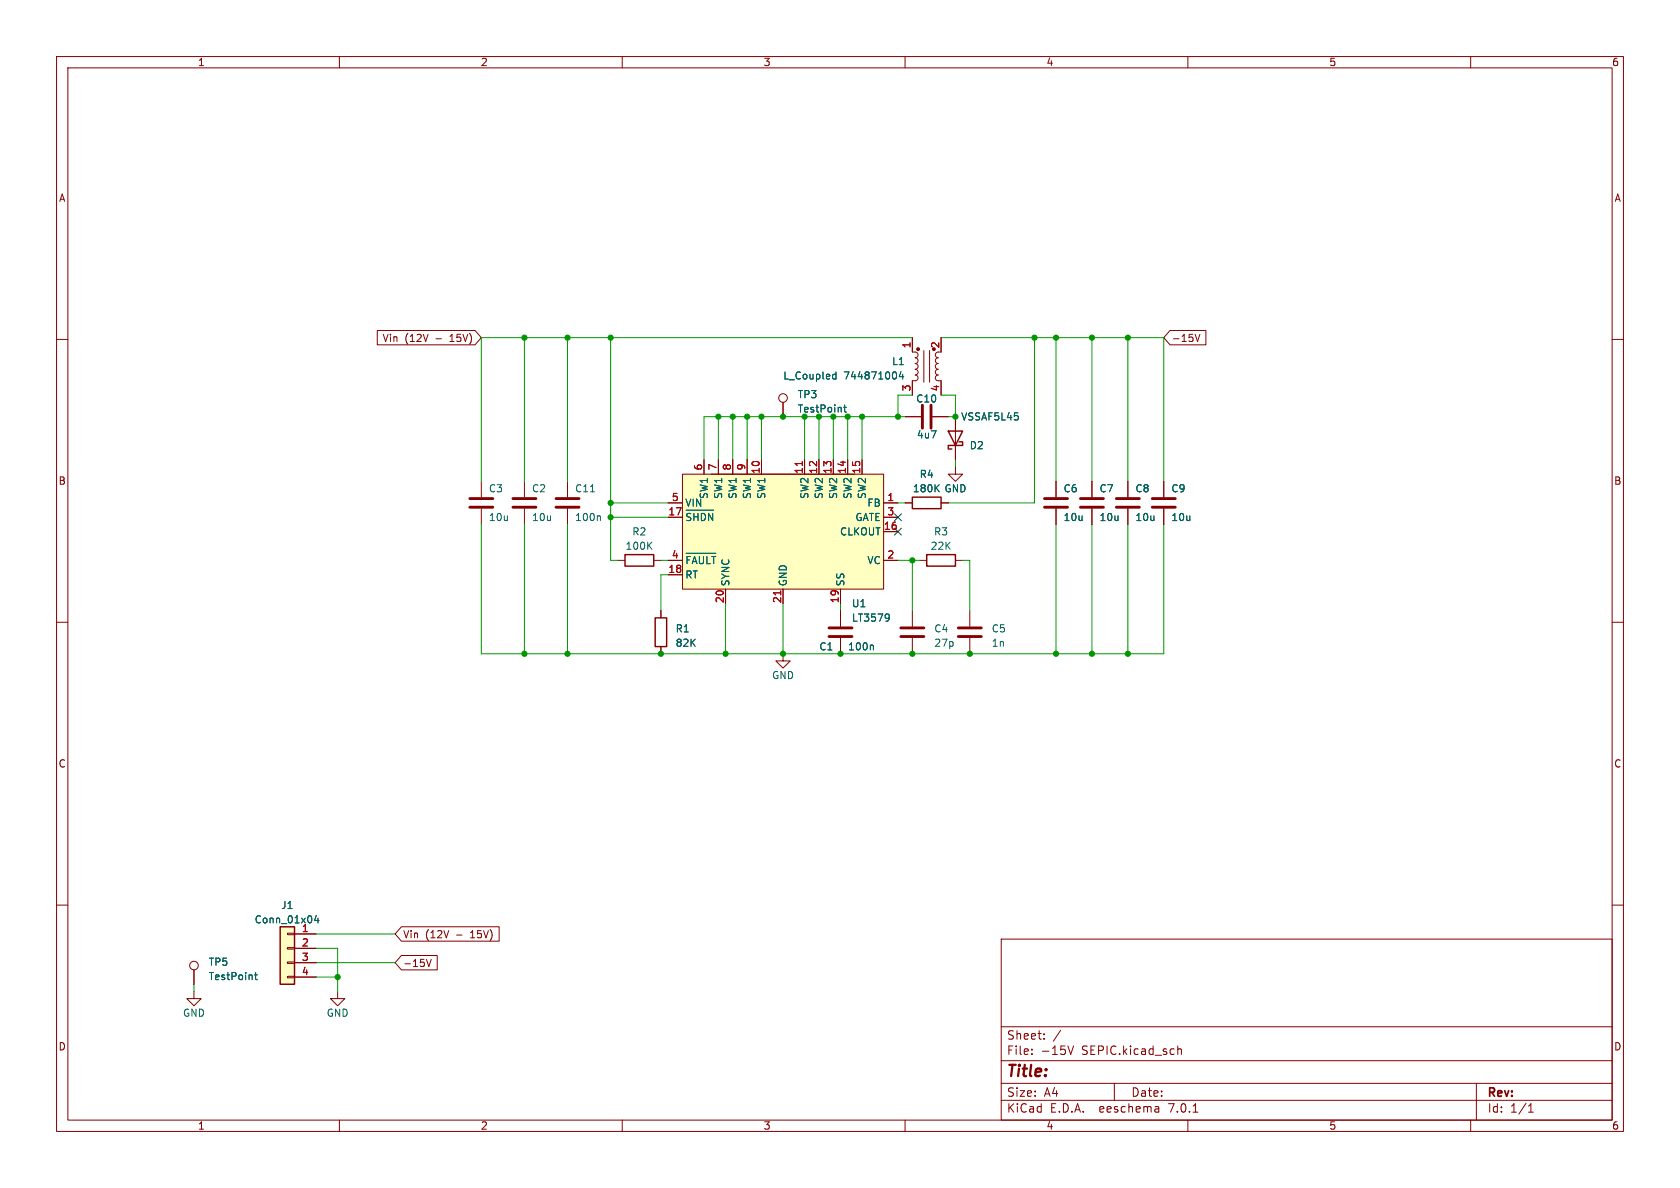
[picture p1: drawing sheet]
<svg xmlns="http://www.w3.org/2000/svg" width="297mm" height="210mm" viewBox="0 0 297 210" stroke-linecap="round" stroke-linejoin="round" font-family="sans-serif">
<g fill="none" stroke="#840000" stroke-width=".18">
<path d="M10 10h277v190h-277zM12 12h273v186h-273zM60 10v2M110 10v2M160 10v2M210 10v2M260 10v2M10 60h2M66.7 58.4h17.3l1.1 1.3-1.1 1.3h-17.3zM77.1 59.9h.9M161.3 59.7v2.5l.7 .1 .3 .5-.2 .3-.3 .1 .3 .2 .2 .3-.1 .4-.4 .2 .3 .1 .2 .2-.1 .5-.4 .2 .4 .2 .1 .4-.2 .3-.3 .1 .4 .1 .1 .5-.3 .4h-.7v2.6M166.4 59.7v2.5l-.8 .1-.2 .4 .1 .4 .4 .1-.4 .2-.1 .3 .1 .4 .4 .2-.3 .1-.2 .3 .1 .4 .4 .2-.4 .2-.1 .4 .2 .3 .3 .1-.4 .2-.1 .4 .2 .4h.8v2.6"/>
<path d="M206.9 58.4h6.3v2.6h-6.3l-1.2-1.3zM211.3 59.1l.4 1.3 .4-1.3M285 60h2M138.4 71.1v2.6M160 73.7h2.8M163.3 62v5.6M164.3 62v5.6M164.8 73.7h2.8M168.9 73.7v7.6M85.1 85.1v2.8M85.1 89.9v2.8M92.7 85.1v2.8"/>
<path d="M92.7 89.9v2.8M100.3 85.1v2.8M100.3 89.9v2.8M109.2 99.1h1.3M115.6 99.1h1.2M118.1 88.9h2.5M118.1 99.1h2.5M118.1 91.4h2.5M120.6 83.8h35.6v20.3h-35.6zM124.5 81.3v2.5M125.7 83.8h25.4zM127 81.3v2.5"/>
<path d="M129.5 81.3v2.5M132.1 81.3v2.5M134.6 81.3v2.5M142.2 81.3v2.5M144.8 81.3v2.5M147.3 81.3v2.5M149.9 81.3v2.5M152.4 81.3v2.5M156.2 88.9h2.5M156.2 99.1h2.5M156.2 94h2.5M156.2 91.4h2.5"/>
<path d="M160 88.9h1.3M162.6 99.1h1.2M166.4 88.9h1.2M168.9 82.6v1.2h1.3l-1.3 1.3-1.3-1.3h1.3M168.9 99.1h1.3M186.7 85.1v2.8M186.7 89.9v2.8M193 85.1v2.8M193 89.9v2.8M199.4 85.1v2.8M199.4 89.9v2.8M205.7 85.1v2.8"/>
<path d="M205.7 89.9v2.8M10 110h2M116.8 108v1.2M116.8 114.3v1.3M118.1 101.6h2.5M128.3 104.1v2.6M138.4 115.6v1.2h1.3l-1.3 1.3-1.2-1.3h1.2M138.4 104.1v2.6M148.6 104.1v2.6M148.6 108v2.7M148.6 112.8v2.8M161.3 108v2.7"/>
<path d="M161.3 112.8v2.8M171.4 108v2.7M171.4 112.8v2.8M285 110h2M10 160h2M285 160h2M34.3 175.3v1.2h1.3l-1.3 1.3-1.3-1.3h1.3M34.3 171.5v2.5M50.8 172.6h1.3v.2h-1.3zM50.8 170.1h1.3v.2h-1.3zM50.8 167.5h1.3v.3h-1.3zM50.8 165h1.3v.2h-1.3z"/>
<path d="M52.1 165.1h3.8M52.1 167.6h3.8M52.1 170.2h3.8M52.1 172.7h3.8M59.7 175.3v1.2h1.3l-1.3 1.3-1.3-1.3h1.3M71 163.8h17.2v2.6h-17.2l-1.2-1.3zM71 168.9h6.3v2.6h-6.3l-1.2-1.3zM75.4 169.6l.4 1.3 .4-1.3M177 166h108v32h-108zM60 198v2M110 198v2M160 198v2"/>
<path d="M177 194.5h108M177 191.5h108M177 187.5h108M177 181.5h108M182.4 186.3v.1M182.4 185.5v.1M184.6 183.6v.1M184.6 182.8v.1M188.8 184.9l.5 1.5 .5-1.5M197 191.5v3M204.6 195.6l.3 .2v.8M204.9 196.5l-.5 .1"/>
<path d="M204.9 196h-.5M208.2 184.9v1.5M208.2 185.5l.2-.1 .4 .1 .1 .9M210 198v2M210.9 196.6h.9M260 198v2M261 191.5v6.5M270.2 196.6h.9M270.2 195.5l.4-.4v1.5"/>
<circle cx="138.4" cy="70.4" r=".76"/>
<circle cx="34.3" cy="170.7" r=".76"/>
</g>
<g fill="#ffffc2" stroke="#ffffc2" stroke-width=".18">
<path d="M49.5 163.8h2.6v10.2h-2.6z"/>
<path d="M120.6 83.8h35.6v20.3h-35.6z"/>
</g>
<path d="M167.6 76.2h2.6l-1.3 2.5zM169.5 78.1h.7v.6h-2.6v.7h.7M110.5 98h5.1v2.1h-5.1zM161.3 87.9h5.1v2h-5.1zM163.8 98h5.1v2.1h-5.1zM115.8 109.2h2.1v5.1h-2.1zM49.5 163.8h2.6v10.2h-2.6z" fill="none" stroke="#840000" stroke-width=".25"/>
<g fill="none" stroke="#006464" stroke-width=".18">
<path d="M147.4 66.2h.4M147.8 65.7v1.3M147.8 66.9l-.4 .1M149.1 72h.5M149.3 71.6v1.1l.3 .2M159.3 65.7l-.3 .9h.8M159.6 66.2v.8M106 91.2l.1 .2v.6M121.3 90.2h4.9M121.3 97.8h5.2M122.1 98.4h-.6v1.2M122.1 90.8h-.5l-.2 .2"/>
<path d="M122.4 99.6l.4-1.2 .4 1.2M122.7 90.8v1.2M123.4 90.8v1.2M123.6 98.4v1M124.4 98.4v1M124.7 91.1l-.2-.3h-.5v1.2M125 98.4v1.2M125.8 98.4h.7M126 90.8v1.2l-.7-1.2v1.2M126.2 98.4v1.2M154.2 114l.2 .2v.7M157.1 108.6v.1a1.07 1.07 0 0 1-.1 1"/>
<path d="M157.2 109.1l-.1 .2M45 172.3h.5M45.2 171.9v1.1l.3 .2M55.9 161.8l-.3 .9h.8M56.2 162.3v.8"/>
</g>
<g fill="none" stroke="#840000" stroke-width=".51">
<path d="M163.1 71.6v4.1M164.6 71.6v4.1M83.1 89.7h4M83.1 88.1h4M90.7 89.7h4M90.7 88.1h4M98.3 89.7h4.1M98.3 88.1h4.1M184.7 89.7h4M184.7 88.1h4M191 89.7h4.1M191 88.1h4.1"/>
<path d="M197.4 89.7h4M197.4 88.1h4M203.7 89.7h4.1M203.7 88.1h4.1M146.6 112.5h4M146.6 111h4M159.3 112.5h4M159.3 111h4M169.4 112.5h4.1M169.4 111h4.1"/>
</g>
<circle cx="162.3" cy="61.7" r=".25" fill="#840000" stroke="#840000" stroke-width=".18"/>
<path d="M141.8 81.6v.7M138 104.4v.8" fill="none" stroke="#a90000" stroke-width=".18"/>
<g fill="none" stroke="#009600" stroke-width=".18">
<path d="M92.7 59.7v25.4M100.3 59.7v25.4M107.9 59.7v39.4h1.3M161.3 59.7h-76.2v25.4M166.4 59.7h39.3v25.4M182.9 59.7v29.2h-15.3M186.7 59.7v25.4M193 59.7v25.4M199.4 59.7v25.4M127 73.7v7.6M129.5 73.7v7.6M132.1 73.7v7.6"/>
<path d="M134.6 73.7v7.6M144.8 73.7v7.6M149.9 73.7v7.6M152.4 73.7v7.6M160 73.7h-12.7v7.6M161.3 69.9h-2.6v3.8M166.4 69.9h2.5v3.8h-1.3M85.1 92.7v22.9h120.6v-22.9M92.7 92.7v22.9M100.3 92.7v22.9M107.9 88.9h10.2M107.9 91.4h10.2"/>
<path d="M116.8 99.1h1.3M124.5 81.3v-7.6h17.7v7.6M158.7 88.9h1.3M158.7 99.1h3.9M161.3 99.1v8.9M168.9 81.3v1.3M170.2 99.1h1.2v8.9M186.7 92.7v22.9M193 92.7v22.9M199.4 92.7v22.9M118.1 101.6h-1.3v6.4M128.3 106.7v8.9"/>
<path d="M138.4 106.7v8.9M148.6 106.7v1.3M34.3 174v1.3M55.9 165.1h13.9M55.9 167.6h3.8v7.7M55.9 170.2h13.9M55.9 172.7h3.8"/>
</g>
<path d="M158.1 90.8l1.3 1.2M158.1 93.4l1.3 1.2M159.4 90.8l-1.3 1.2M159.4 93.4l-1.3 1.2" fill="none" stroke="#000084" stroke-width=".18"/>
<g fill="#009600" stroke="#009600" stroke-width=".18">
<circle cx="148.6" cy="115.6" r=".46"/>
<circle cx="128.3" cy="115.6" r=".46"/>
<circle cx="116.8" cy="115.6" r=".46"/>
<circle cx="138.4" cy="115.6" r=".46"/>
<circle cx="107.9" cy="88.9" r=".46"/>
<circle cx="107.9" cy="91.4" r=".46"/>
<circle cx="100.3" cy="115.6" r=".46"/>
<circle cx="129.5" cy="73.7" r=".46"/>
<circle cx="127" cy="73.7" r=".46"/>
<circle cx="107.9" cy="59.7" r=".46"/>
<circle cx="134.6" cy="73.7" r=".46"/>
<circle cx="138.4" cy="73.7" r=".46"/>
<circle cx="132.1" cy="73.7" r=".46"/>
<circle cx="59.7" cy="172.7" r=".46"/>
<circle cx="100.3" cy="59.7" r=".46"/>
<circle cx="92.7" cy="59.7" r=".46"/>
<circle cx="92.7" cy="115.6" r=".46"/>
<circle cx="182.9" cy="59.7" r=".46"/>
<circle cx="186.7" cy="59.7" r=".46"/>
<circle cx="193" cy="59.7" r=".46"/>
<circle cx="199.4" cy="59.7" r=".46"/>
<circle cx="168.9" cy="73.7" r=".46"/>
<circle cx="152.4" cy="73.7" r=".46"/>
<circle cx="158.7" cy="73.7" r=".46"/>
<circle cx="149.9" cy="73.7" r=".46"/>
<circle cx="147.3" cy="73.7" r=".46"/>
<circle cx="161.3" cy="99.1" r=".46"/>
<circle cx="199.4" cy="115.6" r=".46"/>
<circle cx="193" cy="115.6" r=".46"/>
<circle cx="186.7" cy="115.6" r=".46"/>
<circle cx="171.4" cy="115.6" r=".46"/>
<circle cx="161.3" cy="115.6" r=".46"/>
<circle cx="144.8" cy="73.7" r=".46"/>
<circle cx="142.2" cy="73.7" r=".46"/>
</g>
<text font-size="2.8" fill="#840000" x="178" y="190.8">Title:</text>
<g font-size="2.1" fill="#840000">
<text x="178" y="183.9">Sheet:</text>
<text x="186.2" y="183.9">/</text>
<text x="178" y="186.6">File:</text>
<text x="184" y="186.6">-15V</text>
<text x="191.2" y="186.6">SEPIC.kicad_sch</text>
<text x="178" y="196.8">KiCad</text>
<text x="178" y="194">Size:</text>
<text x="184.6" y="194">A4</text>
<text x="185.7" y="196.8">E.D.A.</text>
<text x="194.4" y="196.8">eeschema</text>
<text x="200" y="194">Date:</text>
<text x="206.7" y="196.8">7.0.1</text>
<text x="263" y="194.2">Rev:</text>
<text x="263" y="196.8">Id:</text>
<text x="267" y="196.8">1/1</text>
</g>
<g font-size="1.8" fill="#840000">
<text x="35" y="11.8">1</text>
<text x="85" y="11.8">2</text>
<text x="135" y="11.8">3</text>
<text x="185" y="11.8">4</text>
<text x="235" y="11.8">5</text>
<text x="285" y="11.8">6</text>
<text x="10.4" y="35.8">A</text>
<text x="285.4" y="35.8">A</text>
<text x="67.5" y="60.6">Vin</text>
<text x="71.4" y="60.6">(12V</text>
<text x="79.6" y="60.6">15V)</text>
<text x="207.2" y="60.6">-15V</text>
<text x="10.3" y="85.8">B</text>
<text x="285.3" y="85.8">B</text>
<text x="10.3" y="135.8">C</text>
<text x="285.3" y="135.8">C</text>
<text x="71.3" y="166">Vin</text>
<text x="75.2" y="166">(12V</text>
<text x="80.7" y="166">-</text>
<text x="83.3" y="166">15V)</text>
<text x="71.3" y="171.1">-15V</text>
<text x="10.3" y="185.8">D</text>
<text x="285.3" y="185.8">D</text>
<text x="35" y="199.8">1</text>
<text x="85" y="199.8">2</text>
<text x="135" y="199.8">3</text>
<text x="185" y="199.8">4</text>
<text x="235" y="199.8">5</text>
<text x="285" y="199.8">6</text>
</g>
<g font-size="1.8" fill="#006464">
<text x="157.6" y="64.7">L1</text>
<text x="138.4" y="67.2">L_Coupled</text>
<text x="141" y="70.5">TP3</text>
<text x="149.1" y="67.2">744871004</text>
<text x="161.9" y="71.3">C10</text>
<text x="141" y="73.1">TestPoint</text>
<text x="162" y="77.7">4u7</text>
<text x="169.9" y="74.5">VSSAF5L45</text>
<text x="171.4" y="79.6">D2</text>
<text x="86.4" y="87.2">C3</text>
<text x="94" y="87.2">C2</text>
<text x="101.6" y="87.2">C11</text>
<text x="121.2" y="89.7">VIN</text>
<text x="125.3" y="88.3" transform="rotate(-90 125.3 88.3)">SW1</text>
<text x="127.8" y="88.3" transform="rotate(-90 127.8 88.3)">SW1</text>
<text x="130.4" y="88.3" transform="rotate(-90 130.4 88.3)">SW1</text>
<text x="132.9" y="88.3" transform="rotate(-90 132.9 88.3)">SW1</text>
<text x="135.4" y="88.3" transform="rotate(-90 135.4 88.3)">SW1</text>
<text x="143.1" y="88.3" transform="rotate(-90 143.1 88.3)">SW2</text>
<text x="145.6" y="88.3" transform="rotate(-90 145.6 88.3)">SW2</text>
<text x="148.1" y="88.3" transform="rotate(-90 148.1 88.3)">SW2</text>
<text x="150.7" y="88.3" transform="rotate(-90 150.7 88.3)">SW2</text>
<text x="153.2" y="89.7">FB</text>
<text x="153.2" y="88.3" transform="rotate(-90 153.2 88.3)">SW2</text>
<text x="161.3" y="87.2">180K</text>
<text x="162.5" y="84.6">R4</text>
<text x="166.9" y="87.2">GND</text>
<text x="188" y="87.2">C6</text>
<text x="194.3" y="87.2">C7</text>
<text x="200.7" y="87.2">C8</text>
<text x="207" y="87.2">C9</text>
<text x="86.4" y="92.3">10u</text>
<text x="94" y="92.3">10u</text>
<text x="101.6" y="92.3">100n</text>
<text x="111.7" y="94.8">R2</text>
<text x="121.2" y="92.9">~{SHDN}</text>
<text x="148.4" y="94.8">CLKOUT</text>
<text x="151.1" y="92.3">GATE</text>
<text x="165.1" y="94.8">R3</text>
<text x="188" y="92.3">10u</text>
<text x="194.3" y="92.3">10u</text>
<text x="200.7" y="92.3">10u</text>
<text x="207" y="92.3">10u</text>
<text x="110.5" y="97.3">100K</text>
<text x="121.2" y="100.5">~{FAULT}</text>
<text x="153.2" y="99.9">VC</text>
<text x="164.5" y="97.3">22K</text>
<text x="121.2" y="102.4">RT</text>
<text x="129.1" y="103.6" transform="rotate(-90 129.1 103.6)">SYNC</text>
<text x="139.3" y="103.6" transform="rotate(-90 139.3 103.6)">GND</text>
<text x="149.4" y="103.6" transform="rotate(-90 149.4 103.6)">SS</text>
<text x="150.6" y="107.5">U1</text>
<text x="119.4" y="112">R1</text>
<text x="150.6" y="110">LT3579</text>
<text x="165.1" y="112">C4</text>
<text x="175.3" y="112">C5</text>
<text x="119.4" y="114.5">82K</text>
<text x="144.8" y="115.1">C1</text>
<text x="149.9" y="115.1">100n</text>
<text x="165.1" y="114.5">27p</text>
<text x="175.3" y="114.5">1n</text>
<text x="136.4" y="120.2">GND</text>
<text x="49.6" y="160.8">J1</text>
<text x="45" y="163.4">Conn_01x04</text>
<text x="36.8" y="170.9">TP5</text>
<text x="36.8" y="173.4">TestPoint</text>
<text x="32.3" y="179.9">GND</text>
<text x="57.7" y="179.9">GND</text>
</g>
<g font-size="1.8" fill="#a90000">
<text x="161" y="61.6" transform="rotate(-90 161 61.6)">1</text>
<text x="166.1" y="61.6" transform="rotate(-90 166.1 61.6)">2</text>
<text x="161" y="69.2" transform="rotate(-90 161 69.2)">3</text>
<text x="166.1" y="69.2" transform="rotate(-90 166.1 69.2)">4</text>
<text x="124.2" y="83.2" transform="rotate(-90 124.2 83.2)">6</text>
<text x="126.7" y="83.2" transform="rotate(-90 126.7 83.2)">7</text>
<text x="129.3" y="83.2" transform="rotate(-90 129.3 83.2)">8</text>
<text x="131.8" y="83.2" transform="rotate(-90 131.8 83.2)">9</text>
<text x="134.4" y="83.8" transform="rotate(-90 134.4 83.8)">10</text>
<text x="142" y="83.8" transform="rotate(-90 142 83.8)">11</text>
<text x="144.5" y="83.8" transform="rotate(-90 144.5 83.8)">12</text>
<text x="147.1" y="83.8" transform="rotate(-90 147.1 83.8)">13</text>
<text x="149.6" y="83.8" transform="rotate(-90 149.6 83.8)">14</text>
<text x="152.1" y="83.8" transform="rotate(-90 152.1 83.8)">15</text>
<text x="118.7" y="88.6">5</text>
<text x="156.8" y="88.6">1</text>
<text x="118.1" y="91.2">17</text>
<text x="156.2" y="93.7">16</text>
<text x="156.8" y="91.2">3</text>
<text x="118.1" y="101.3">18</text>
<text x="118.7" y="98.8">4</text>
<text x="156.8" y="98.8">2</text>
<text x="128" y="106.7" transform="rotate(-90 128 106.7)">20</text>
<text x="138.2" y="106.7" transform="rotate(-90 138.2 106.7)">21</text>
<text x="148.3" y="106.7" transform="rotate(-90 148.3 106.7)">19</text>
<text x="53.3" y="164.8">1</text>
<text x="53.3" y="167.4">2</text>
<text x="53.3" y="169.9">3</text>
<text x="53.3" y="172.5">4</text>
</g>
</svg>
